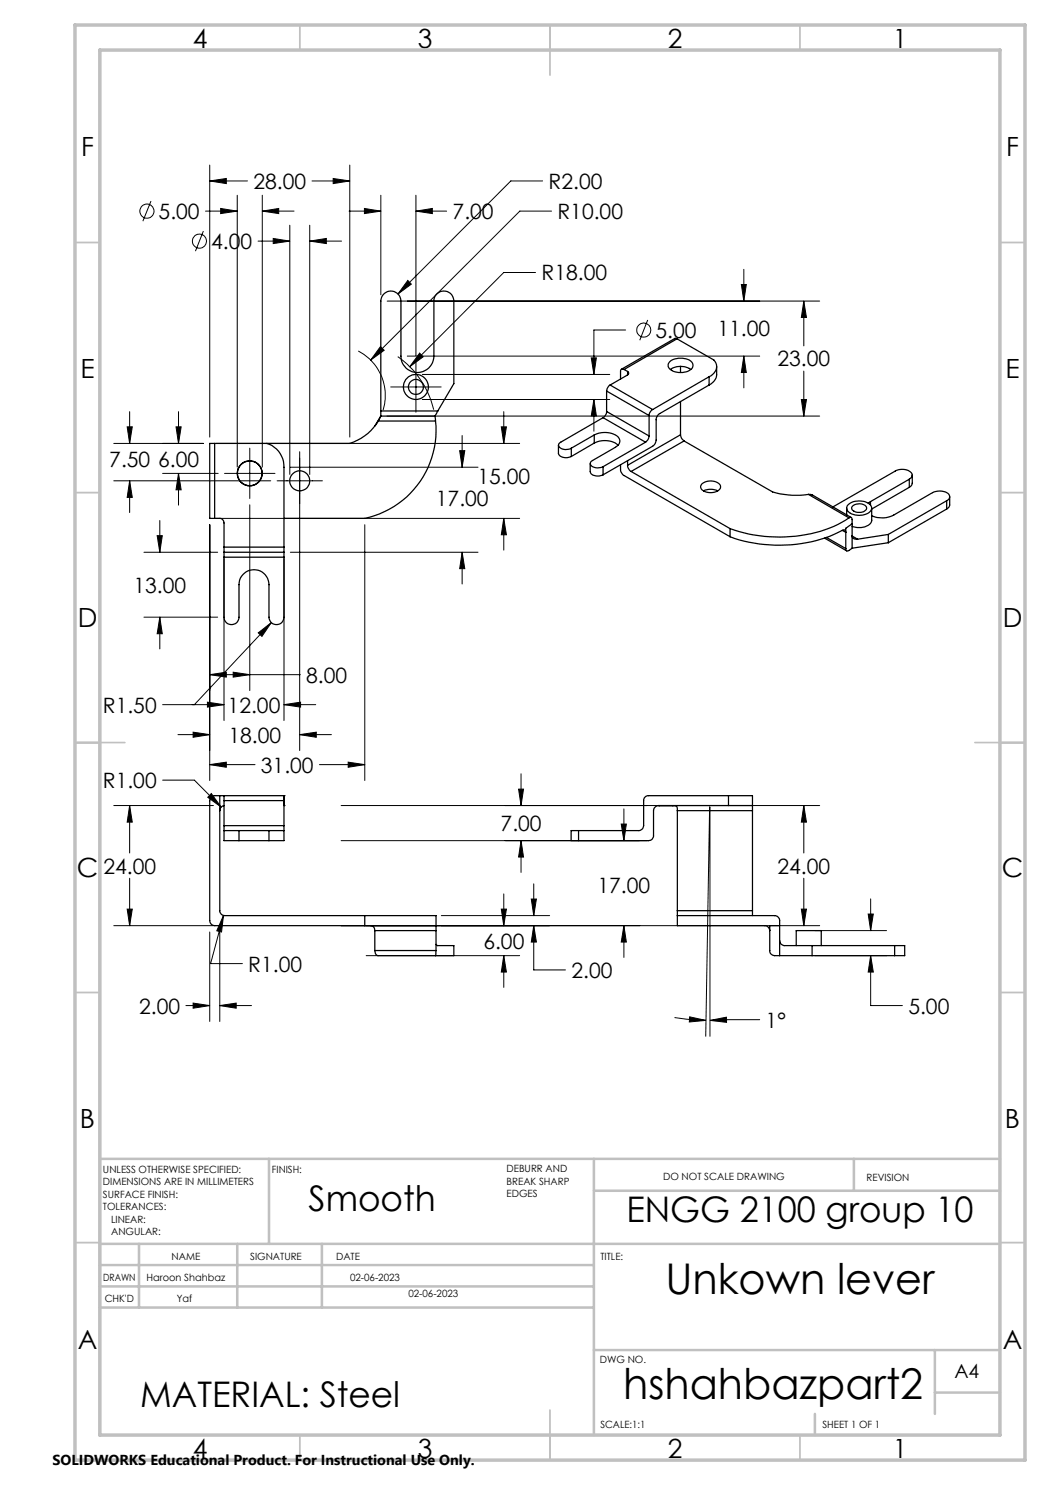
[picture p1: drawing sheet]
<svg xmlns="http://www.w3.org/2000/svg" width="210mm" height="297mm" viewBox="0 0 210 297" stroke-linecap="round" stroke-linejoin="round" font-family="sans-serif">
<g fill="none" stroke="#000" stroke-width=".25">
<path d="M121.3 78.2l8.5 4.9M121.3 78.2v4.1M122 77a1.62 1.62 0 0 0-.7 1.2M122 77l8.5 4.9M124.8 73.9a.42 .42 0 0 0-.5-.1 .42 .42 0 0 0-.2 .5v1.5M124.8 73.9l.7 .4M125.5 74.3a.4 .4 0 0 1 .2 .4 .4 .4 0 0 1-.3 .3l-3.4 2M125.5 74.3v.7M133.9 72.4a3.6 3.6 0 0 1 4.5 0 1.16 1.16 0 0 1-.8 1.9 3.5 3.5 0 0 1-3.9-.8l-.1-.7zM134.1 73.9a3.6 3.6 0 0 1 4 0M135.4 67.8l7.4 4.2a2.04 2.04 0 0 1-1 3.3M135.4 67.8l-.4-.1-10.7 6.1"/>
<path d="M135.4 67.8l-10.6 6.1M136.1 73.3v1.2M141.8 77l-9.9 5.7a1.62 1.62 0 0 0-.7 1.2v4.1a1.6 1.6 0 0 1-.7 1.2l-9.9 5.8M141.8 75.3v1.7M141.8 75.3l-11.3 6.6M143.3 73.3l-.1 2.3-.4 .6-1 .8M42.9 88.7h-1v15h1M42.9 88.7v15M53.3 88.7a4.8 4.8 0 0 1 3.5 4.7v16M75.7 84.2a10.1 10.1 0 0 1-5.7 4.5h-27.1M75.7 84.2h11.4M76.2 83.2l-.5 1"/>
<path d="M76.2 82.2v1M76.2 82.2v-22a2.01 2.01 0 0 1 2-2 2.01 2.01 0 0 1 2 2v11a3.3 3.3 0 0 0 3.3 3.3 3.3 3.3 0 0 0 3.3-3.3v-11a1.99 1.99 0 0 1 2-2 1.99 1.99 0 0 1 2 2v16.5l-3.2 5.5M76.2 83.2h10.8M76.2 83.2l-1.2 2M76.2 82.2h11.4M87 83.2l.1 1M87.1 84.2a18 18 0 0 1-14.1 19.5h-16.2M87.6 82.2l-.6 1M111.7 89v1.7a1.78 1.78 0 0 0 2.6 .6M114.3 89.6v1.7M118 92.7v1.6a1.5 1.5 0 0 0 2.1 .8l.5-.1M118.9 87a4.2 4.2 0 0 1 4.9 .6 1.3 1.3 0 0 1-.7 1.9l-4.6 2.6a.72 .72 0 0 0-.4 .9 .72 .72 0 0 0 .8 .5l.6 .1 1.1-.3"/>
<path d="M118.9 88.6a4.4 4.4 0 0 1 4.7 .4M118.9 87l-4.6 2.6M118.9 87v1.6M118.9 88.6l-4.6 2.7M120.6 83.5l-8.5 4.9a.65 .65 0 0 0-.4 .7 .65 .65 0 0 0 .6 .6l.8 .2 1.2-.3M120.6 93.3v1.7M120.6 83.5l8.5 4.9M121.3 82.3a1.6 1.6 0 0 1-.7 1.2M121.3 82.3l8.5 4.9M124.1 93v.9a1.62 1.62 0 0 0 .7 1.2l21.2 12.2M125.5 93.1a1.6 1.6 0 0 0 .7 1.2M125.5 92.1v1"/>
<path d="M126.2 94.3l19.8 11.4M129.1 88.4l-8.5 4.9M129.8 87.2a1.6 1.6 0 0 1-.7 1.2M129.8 83.1v4.1M130.5 81.9a1.47 1.47 0 0 0-.7 1.2M136.1 87a1.6 1.6 0 0 0 .7 1.2M136.1 87l-10.6 6.1M136.1 80.3v6.7M136.8 88.2l17.7 10.2a16.7 16.7 0 0 0 7.2 .5M136.8 88.2l-10.6 6.1M140.3 96.9a2.67 2.67 0 0 1 3.8 .2 1.15 1.15 0 0 1-1.1 1.3 2.38 2.38 0 0 1-2.9-.9zM140.7 98.2a3.3 3.3 0 0 1 2.8 0"/>
<path d="M161.7 98.9l.8 .1 7.8 4.5M161.7 98.9l8.1 4.7M181.9 95.8a.92 .92 0 0 0 .5-.9 .92 .92 0 0 0-.8-.8 3.1 3.1 0 0 0-2.6 .1l-12.4 7.2M181.9 95.8l-7.8 4.5M181.9 95.8v1.7M181.9 97.5l-7.6 4.3M182.5 95v1.7l-.3 .5-.3 .3M189.9 99.3v1.8l-.1 .4-.5 .3M42.9 103.7h1.1a.91 .91 0 0 1 .8 .9v4.8M44.8 109.4v1.1M44.8 110.5v.9M44.8 111.4v12a1.5 1.5 0 0 0 1.5 1.5 1.5 1.5 0 0 0 1.5-1.5v-6.5a3 3 0 0 1 3-3 3 3 0 0 1 3 3v6.5a1.5 1.5 0 0 0 1.5 1.5 1.5 1.5 0 0 0 1.5-1.5v-12"/>
<path d="M44.8 109.4h12M44.8 110.5h12M44.8 111.4h12M56.8 109.4v1.1M56.8 110.5v.9M146 105.7v1.6M164.9 107.6l4.4 2.6M165.3 107.5l3.9 2.2M168.5 106.1l.2-.1a.4 .4 0 0 1 .5 .5zM168.5 106.1a28.4 28.4 0 0 1-22.5 1.2M169.3 101.6v1.4M169.6 101a3.4 3.4 0 0 1 4.6 .2 1.27 1.27 0 0 1-1.2 1.7 3 3 0 0 1-3.6-1.1v-.4z"/>
<path d="M169.8 103.6a26.2 26.2 0 0 1-18 3.5l-2-.3-3.8-1.1M169.8 103.6l.5-.1 .1 .4v5.7M170.4 104.7l-1.2 1v4M170.4 109.6l-.6 .5a.38 .38 0 0 1-.5 .1 .38 .38 0 0 1-.1-.5M170.4 107.2l1.1 .6a.83 .83 0 0 1-1.1-.6zM170.5 101.3a2 2 0 0 1 2.8 .1 1.25 1.25 0 0 1-1.7 1.1 .93 .93 0 0 1-1.1-1.2zM174.1 100.3l-.5 .3M174.1 100.3v.7M174.3 101.6v2.5a2.22 2.22 0 0 1-2.5 1.4l-1.4-.2M177.7 106.9l-6.2 .9M177.7 106.9v1.6M177.7 108.5l-7.3 1.1"/>
<path d="M189.3 100.2a.91 .91 0 0 0 .6-1 .91 .91 0 0 0-.8-.8 3.5 3.5 0 0 0-2.6 .1l-7.7 4.5a5.1 5.1 0 0 1-4.5 .1M189.3 100.2l-11.6 6.7M189.3 100.2v1.6M189.3 101.8l-11.6 6.7M44 159.1h.8M44 159.1h-1.1a.96 .96 0 0 0-1 1v24a1.02 1.02 0 0 0 1 1h30.1M44 159.1v23a.96 .96 0 0 0 .9 1h28.1M44.8 159.1v1M44.8 159.1h12M56.8 159.1v1h-12M56.8 159.1h.1M56.8 159.1v6"/>
<path d="M145.7 159.1h4.8v2M145.7 159.1h-16a.96 .96 0 0 0-1 1v5a1.02 1.02 0 0 1-1 1h-12M145.7 159.1v2M44.8 166.1h3M44.8 166.1v2h3M44.8 165.1v1M44.8 161.1l-.3 .1a.99 .99 0 0 0-.5 .9M44.8 160.1v5M44.8 165.1h12M47.8 168.1h6M47.8 166.1h6M47.8 166.1v2"/>
<path d="M53.8 166.1h3M53.8 166.1v2M56.8 166.1v2h-3M56.8 165.1v1M56.8 161.1h.1M115.7 166.1h-1.5v2h1.5M115.7 166.1v2M131.7 161.1a1.09 1.09 0 0 0-1 1v5a.97 .97 0 0 1-1 1h-14M131.7 161.1h3.3a.67 .67 0 0 1 .5 1M131.7 161.1h14M135.5 162.1v20M135.5 162.1h15"/>
<path d="M145.7 161.1h4.8M150.5 161.1v1M150.5 162.1v20M73 183.1h14.2v2M73 185.1h14.2M73 183.1v2M74.1 185.1a.86 .86 0 0 1 .9 1M75 186.1h12.2M75 190.1h12.2M75 186.1v4M87.2 185.1h.1M87.2 185.2v.9"/>
<path d="M87.2 190.1l-.1 1M87.2 188.9l.3 .2h3.3v2h-15.2a.94 .94 0 0 1-.6-1M87.2 186.1v4M135.5 183.1v2h17.4a1.01 1.01 0 0 1 1.1 1M135.5 183.1h18.4a1.85 1.85 0 0 1 1.8 .4l.2 .6v7M135.5 182.1v1M135.5 182.1h15M150.5 182.1v1M155.9 188.1a1.02 1.02 0 0 0 1.1 1h21.9M155.9 185.1h-1.9v5a.96 .96 0 0 0 .9 1h24M159.2 189.1v-3h5.1v3M162.4 189.1v2"/>
<path d="M178.9 189.1h2v2h-2M178.9 189.1v2"/>
<circle cx="83.2" cy="77.4" r="2.51"/>
<circle cx="83.2" cy="77.4" r="1.5"/>
<circle cx="49.9" cy="94.7" r="2.5"/>
<circle cx="50" cy="94.7" r="2.45"/>
<circle cx="59.9" cy="96.2" r="2"/>
</g>
<g fill="none" stroke="#000" stroke-width=".2">
<path d="M41.9 33v54.4M41.9 36.2h7.6M41.9 36.2l3.4-.5v1zM47.4 39v54.4M52.5 39v54.4M62.4 36.2h7.6M66.6 35.7l3.4 .5-3.4 .5zM70 33v54.4M76.2 39v19.9M83.2 39v32.1M108.5 36.2h-6.3l-22.6 22.6M30.2 40.2l-1.6 4"/>
<path d="M40.7 46.2l-1.6 4M41.1 42.2h6.3M44.1 41.7l3.3 .5-3.3 .5zM51.6 48.2h6.4M52.5 42.2h6.3M52.5 42.2l3.2-.5v1zM54.6 47.7l3.4 .5-3.4 .5zM58 45v49.9M61.9 45v49.9M61.9 48.2h6.4M61.9 48.2l3.4-.5v1zM69.8 42.2h6.4"/>
<path d="M72.9 41.7l3.3 .5-3.3 .5zM81.6 56.1l.7 .7-2.7 2zM83.2 42.2h6.1M83.2 42.2l3.3-.5v1zM107.1 54.5h-6.3l-18.8 18.8M110.3 42.2h-6.3l-29.9 29.8M148.3 56.9h1l-.5 3.3zM148.8 53.9v6.3M71.6 70.2a10 10 0 0 1 5 11.8M76.1 69.3l.7 .8-2.7 1.9zM77.4 60.2h86.5M78.1 77.4h10.1"/>
<path d="M79.6 71.3a18.2 18.2 0 0 1 7.1 10.6M81.5 71.2h70.4M83.2 72.4v10M83.9 70.6l.7 .8-2.6 1.9zM84.5 79.9h37.5M84.5 74.9h37.5M118.3 71.6h1l-.5 3.3zM118.8 79.9v6.4M118.8 79.9l.5 3.3h-1zM125.1 66h-6.3v8.9M129.5 64l-1.5 4M148.8 71.2v6.4"/>
<path d="M148.8 71.2l.5 3.3h-1zM160.3 79.9h1l-.5 3.3zM160.8 60.2v9M160.8 74.2v9M160.8 60.2l.5 3.3h-1zM22.8 96.2h31.4M22.8 88.7h17.9M25.4 85.4h1.1l-.6 3.3zM25.9 82.3v6.4M25.9 96.2v6.3M25.9 96.2l.6 3.3h-1.1zM32.5 94.7h11.1"/>
<path d="M35.2 85.4h1l-.5 3.3zM35.7 82.3v6.4M35.7 94.7v6.3M35.7 94.7l.5 3.3h-1zM43.2 88.7h60.7M44.9 94.7h10.1M50 89.6v10.1M55.4 96.2h9.1M58.1 93.4h37.5M59.9 90.3v59.8M77.4 83.2h86.5M91.9 90.1h1.1l-.6 3.3z"/>
<path d="M92.4 87.1v6.3M100.3 85.4h1l-.5 3.3zM100.8 82.3v6.4M28.8 110.5h14.7M31.4 107.1h1.1l-.5 3.4zM32 104.1v6.4M41.9 104.9v51.2M43.2 103.7h60.7M44.8 111.7v32.4M50 101v37.1M56.8 111.7v32.4M58.1 110.5h37.5"/>
<path d="M73 104.9v51.2M92.4 110.5v6.3M92.4 110.5l.6 3.2h-1.1zM100.8 103.7v6.3M100.8 103.7l.5 3.3h-1zM28.8 123.4h14.7M32 123.4v6.4M32 123.4l.5 3.3h-1.1zM41.9 134.9h18.1M41.9 134.9l3.4-.5v1zM46.6 134.4l3.4 .5-3.4 .5zM51.6 126.6l2.7-2.1-1.9 2.8z"/>
<path d="M54.3 124.5l-15.4 16.4M32.5 156h6.4l5.3 5.4M32.5 140.9h12.3M35.6 146.9h6.3M38.6 146.4l3.3 .5-3.3 .6zM41.5 140.4l3.3 .5-3.3 .5zM41.9 152.9h9.1M41.9 152.9l3.4-.5v1.1zM42.3 158.7l1.9 2.7-2.6-1.9zM56.8 140.9h6.3M56.8 140.9l3.3-.5v1zM59.9 146.9h6.4"/>
<path d="M59.9 146.9l3.4-.5v1.1zM63.9 152.9h9.1M69.6 152.4l3.4 .5-3.4 .6zM103.7 157.8h1l-.5 3.3zM104.2 154.8v6.3M22.8 161.1h19.9M25.9 161.1v9.5M25.9 175.6v9.5M25.9 161.1l.6 3.3h-1.1zM68.2 161.1h95.7M68.2 168.1h61.2M100.8 178.8v6.3"/>
<path d="M104.2 168.1v6.4M104.2 168.1l.5 3.3h-1zM106.3 179.8h1l-.5 3.3zM106.8 176.8v6.3M124.2 164.8h1.1l-.5 3.3zM124.8 161.8v6.3M141.9 161.4l-.8 45.9M142 161.4v45.9M160.8 161.1v9.5M160.8 175.6v9.5M160.8 161.1l.5 3.3h-1zM174.1 179.8v6.3"/>
<path d="M22.8 185.1h19.9M25.4 181.8h1.1l-.6 3.3zM41.9 186.4v17.9M44 186.4v17.9M44.7 183.1l-2.6 9.6h6.4M44.7 183.1l-.4 3.3-.9-.2zM68.2 185.1h95.7M73.2 191.1h30.7M88.3 183.1h21.6M100.3 181.8h1l-.5 3.3zM100.8 191.1v6.4M100.8 191.1l.5 3.3h-1z"/>
<path d="M106.8 185.1v8.9h6.3M106.8 185.1l.5 3.3h-1zM124.8 185.1v6.4M124.8 185.1l.5 3.3h-1.1zM160.3 181.8h1l-.5 3.3zM163 191.1h14.3M163 186.1h14.3M173.6 182.8h1.1l-.6 3.3zM174.1 191.1v10h6.4M174.1 191.1l.6 3.3h-1.1zM37.2 201.1h4.7M38.6 200.6l3.3 .5-3.3 .5z"/>
<path d="M44 201.1h6.3M44 201.1l3.2-.5v1zM134.9 203.5l2.3 .3 4 .3M137.9 203.4l3.3 .7-3.3 .3zM142 204.1l3.3-.7v1.1zM151.9 203.9l-9.9 .2"/>
<circle cx="29.4" cy="42.2" r="1.41"/>
<circle cx="39.9" cy="48.2" r="1.41"/>
<circle cx="128.8" cy="66" r="1.41"/>
</g>
<g fill="none" stroke="#c0c0c0" stroke-width=".35">
<path d="M60 5v5M110 5v10M160 5v5M15 48.5h5M200 48.5h5M15 98.5h5M200 98.5h5M15 148.5h10M195 148.5h10M15 198.5h5M200 198.5h5M15 248.5h5"/>
<path d="M200 248.5h5M60 287v5M110 282v10M160 287v5"/>
</g>
<g fill="none" stroke="#c0c0c0" stroke-width=".5">
<path d="M53.8 231.8v17M118.8 231.8v55.2M118.8 238.2h81.2M170.8 231.8v6.4M200 231.8h-180v55.2M20 248.8h180M20 257.3h98.8M20 253h98.8M27.8 248.8v12.7M47.4 248.8v12.7M64.4 248.8v12.7M20 261.5h98.8"/>
<path d="M118.8 270h81.2M187 270v12.8M187 278.5h13M163 282.8v4.2"/>
</g>
<path d="M15 5h190v287h-190zM20 10h180v277h-180z" fill="none" stroke="#c0c0c0" stroke-width=".7"/>
<path d="M106.8 185.1l.5 3.3h-1zM106.3 179.8h1l-.5 3.3zM38.6 200.6l3.3 .5-3.3 .5zM44 201.1l3.2-.5v1zM25.4 181.8h1.1l-.6 3.3zM25.9 161.1l.6 3.3h-1.1zM160.8 161.1l.5 3.3h-1zM160.3 181.8h1l-.5 3.3zM124.2 164.8h1.1l-.5 3.3zM124.8 185.1l.5 3.3h-1.1zM100.8 191.1l.5 3.3h-1zM100.3 181.8h1l-.5 3.3zM44.7 183.1l-1.3 3.1 .9 .2zM42.3 158.7l-.7 .8 2.6 1.9zM103.7 157.8h1l-.5 3.3zM104.2 168.1l.5 3.3h-1zM174.1 191.1l.6 3.3h-1.1zM173.6 182.8h1.1l-.6 3.3zM137.9 203.4l3.3 .7-3.3 .3zM142 204.1l3.3-.7v1.1zM41.9 36.2l3.4-.5v1zM66.6 35.7l3.4 .5-3.4 .5zM41.9 152.9l3.4-.5v1.1zM69.6 152.4l3.4 .5-3.4 .6zM76.1 69.3l-2 2.7 2.7-1.9zM83.9 70.6l-1.9 2.7 2.6-1.9zM100.3 85.4h1l-.5 3.3zM100.8 103.7l.5 3.3h-1zM59.9 146.9l3.4-.5v1.1zM38.6 146.4l3.3 .5-3.3 .6zM54.6 47.7l3.4 .5-3.4 .5zM61.9 48.2l3.4-.5v1zM25.9 96.2l.6 3.3h-1.1zM25.4 85.4h1.1l-.6 3.3zM41.5 140.4l3.3 .5-3.3 .5zM56.8 140.9l3.3-.5v1zM92.4 110.5l.6 3.2h-1.1zM91.9 90.1h1.1l-.6 3.3zM31.4 107.1h1.1l-.5 3.4zM32 123.4l.5 3.3h-1.1zM51.6 126.6l.8 .7 1.9-2.8zM160.3 79.9h1l-.5 3.3zM160.8 60.2l.5 3.3h-1zM81.6 56.1l-2 2.7 2.7-2zM148.3 56.9h1l-.5 3.3zM148.8 71.2l.5 3.3h-1zM118.8 79.9l.5 3.3h-1zM118.3 71.6h1l-.5 3.3zM83.2 42.2l3.3-.5v1zM72.9 41.7l3.3 .5-3.3 .5zM46.6 134.4l3.4 .5-3.4 .5zM41.9 134.9l3.4-.5v1zM35.7 94.7l.5 3.3h-1zM35.2 85.4h1l-.5 3.3zM44.1 41.7l3.3 .5-3.3 .5zM52.5 42.2l3.2-.5v1z" fill="#000"/>
<g font-size="8.5">
<text x="133.1" y="258.8">Unkown lever</text>
<text x="124.6" y="279.7">hshahbazpart2</text>
</g>
<g font-size="7.1">
<text x="61.7" y="242.1">Smooth</text>
<text x="125.3" y="244.5">ENGG 2100 group 10</text>
<text x="28" y="281.3">MATERIAL: Steel</text>
</g>
<g font-size="5.3">
<text x="38.5" y="9.5">4</text>
<text x="83.5" y="9.5">3</text>
<text x="133.6" y="9.5">2</text>
<text x="178.6" y="9.5">1</text>
<text x="16.2" y="31.3">F</text>
<text x="201.2" y="31.3">F</text>
<text x="16.1" y="75.5">E</text>
<text x="201.1" y="75.5">E</text>
<text x="15.5" y="125.5">D</text>
<text x="200.5" y="125.5">D</text>
<text x="15.4" y="175.5">C</text>
<text x="200.4" y="175.5">C</text>
<text x="16" y="225.5">B</text>
<text x="201" y="225.5">B</text>
<text x="15.5" y="269.8">A</text>
<text x="200.5" y="269.8">A</text>
<text x="38.5" y="291.5">4</text>
<text x="83.5" y="291.5">3</text>
<text x="133.6" y="291.5">2</text>
<text x="178.6" y="291.5">1</text>
</g>
<g font-size="4.2">
<text x="50.7" y="37.8">28.00</text>
<text x="109.7" y="37.8">R2.00</text>
<text x="31.7" y="43.8">5.00</text>
<text x="90.5" y="43.8">7.00</text>
<text x="111.5" y="43.8">R10.00</text>
<text x="42.2" y="49.8">4.00</text>
<text x="108.3" y="56.1">R18.00</text>
<text x="131.1" y="67.6">5.00</text>
<text x="143.5" y="67.3">11.00</text>
<text x="155.5" y="73.3">23.00</text>
<text x="21.9" y="93.4">7.50 6.00</text>
<text x="87.2" y="101.1">17.00</text>
<text x="95.5" y="96.9">15.00</text>
<text x="26.7" y="118.5">13.00</text>
<text x="61.2" y="136.5">8.00</text>
<text x="20.6" y="142.5">R1.50</text>
<text x="45.5" y="142.5">12.00</text>
<text x="45.7" y="148.5">18.00</text>
<text x="52.2" y="154.5">31.00</text>
<text x="20.6" y="157.6">R1.00</text>
<text x="100.1" y="166.2">7.00</text>
<text x="20.7" y="174.7">24.00</text>
<text x="119.5" y="178.7">17.00</text>
<text x="155.5" y="174.7">24.00</text>
<text x="96.7" y="189.7">6.00</text>
<text x="49.6" y="194.3">R1.00</text>
<text x="114.3" y="195.6">2.00</text>
<text x="27.8" y="202.7">2.00</text>
<text x="181.7" y="202.7">5.00</text>
<text x="153.1" y="205.5">1°</text>
</g>
<text font-size="3.9" x="190.9" y="275.5">A4</text>
<text font-size="2.9" x="10.5" y="292.9">SOLIDWORKS Educational Product. For Instructional Use Only.</text>
<g font-size="2">
<text x="20.6" y="234.6">UNLESS OTHERWISE SPECIFIED:</text>
<text x="20.6" y="237.1">DIMENSIONS ARE IN MILLIMETERS</text>
<text x="20.6" y="239.6">SURFACE FINISH:</text>
<text x="54.4" y="234.6">FINISH:</text>
<text x="101.3" y="234.5">DEBURR AND</text>
<text x="101.3" y="237">BREAK SHARP</text>
<text x="101.3" y="239.5">EDGES</text>
<text x="132.6" y="236">DO NOT SCALE DRAWING</text>
<text x="173.3" y="236.2">REVISION</text>
<text x="20.6" y="242.1">TOLERANCES:</text>
<text x="22.2" y="244.6">LINEAR:</text>
<text x="22.2" y="247.1">ANGULAR:</text>
<text x="34.3" y="252">NAME</text>
<text x="50" y="251.9">SIGNATURE</text>
<text x="67.2" y="251.9">DATE</text>
<text x="120.1" y="251.9">TITLE:</text>
<text x="20.6" y="256.1">DRAWN</text>
<text x="29.3" y="256.1">Haroon Shahbaz</text>
<text x="70" y="256.2">02-06-2023</text>
<text x="20.9" y="260.3">CHK'D</text>
<text x="35.4" y="260.3">Yaf</text>
<text x="81.7" y="259.4">02-06-2023</text>
<text x="120" y="272.5">DWG NO.</text>
<text x="120.1" y="285.6">SCALE:1:1</text>
<text x="164.5" y="285.6">SHEET 1 OF 1</text>
</g>
</svg>
